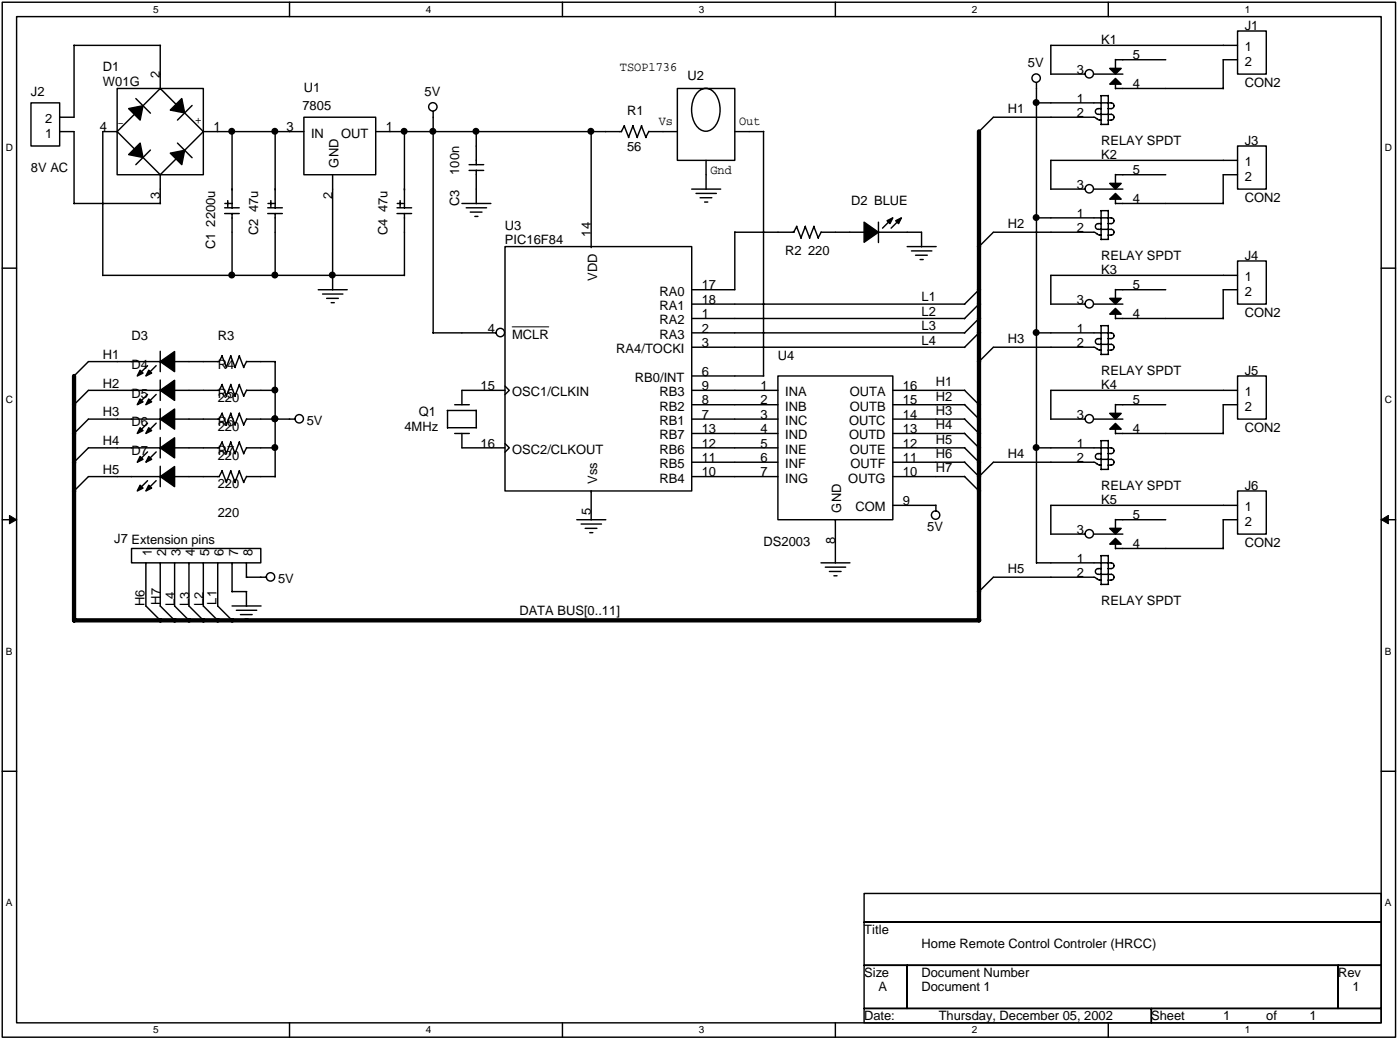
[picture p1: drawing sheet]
<svg xmlns="http://www.w3.org/2000/svg" width="248mm" height="184mm" viewBox="0 0 248 184" stroke-linecap="round" stroke-linejoin="round" font-family="sans-serif">
<path d="M.4 .4h246.4v182.9h-246.4zM2.9 2.9h241.3v177.8h-241.3z" fill="none" stroke="#000" stroke-width=".25"/>
<g fill="#fff">
<path d="M27.1 .6h.9v2h-.9z"/>
<path d="M27.1 181h.9v2h-.9z"/>
</g>
<path d="M51.2 .4v2.5M51.2 180.7v2.6" fill="none" stroke="#000" stroke-width=".25"/>
<g fill="#fff">
<path d="M75.3 .6h1v2h-1z"/>
<path d="M75.3 181h1v2h-1z"/>
</g>
<path d="M99.5 .4v2.5M99.5 180.7v2.6" fill="none" stroke="#000" stroke-width=".25"/>
<g fill="#fff">
<path d="M123.6 .6h1v2h-1z"/>
<path d="M123.6 181h1v2h-1z"/>
</g>
<path d="M147.7 .4v2.5M147.7 180.7v2.6" fill="none" stroke="#000" stroke-width=".25"/>
<g fill="#fff">
<path d="M171.8 .6h1v2h-1z"/>
<path d="M171.8 181h1v2h-1z"/>
</g>
<path d="M196 .4v2.5M196 180.7v2.6" fill="none" stroke="#000" stroke-width=".25"/>
<g fill="#fff">
<path d="M220.1 .6h1v2h-1z"/>
<path d="M220.1 181h1v2h-1z"/>
<path d="M1 25.2h1.3v1.9h-1.3z"/>
<path d="M244.9 25.2h1.2v1.9h-1.2z"/>
<path d="M1 69.6h1.3v2h-1.3z"/>
<path d="M244.9 69.6h1.2v2h-1.2z"/>
</g>
<path d="M.4 47.4h2.5M244.2 47.4h2.6" fill="none" stroke="#000" stroke-width=".25"/>
<g fill="#fff">
<path d="M1 114.1h1.2v1.9h-1.2z"/>
<path d="M244.9 114.1h1.2v1.9h-1.2z"/>
</g>
<path d="M.4 91.8h2.5M244.2 91.8h2.6" fill="none" stroke="#000" stroke-width=".25"/>
<g fill="#000" stroke="#000" stroke-width=".18">
<path d="M1.7 91.1l1.2 .7-1.2 .8z" fill-rule="evenodd"/>
<path d="M244.2 91.8l1.3-.7v1.5z" fill-rule="evenodd"/>
</g>
<g fill="#fff">
<path d="M1 158.5h1.2v2h-1.2z"/>
<path d="M244.9 158.5h1.2v2h-1.2z"/>
</g>
<g fill="none" stroke="#000" stroke-width=".25">
<path d="M5.5 18.2h5.1v7.6h-5.1zM13.1 8v12.7h-2.5M13.1 8h15.3M20.7 15.6h15.3v15.3h-15.3zM24 20l-3.3 3.3M24 17.4l2.6 2.6M28.3 15.6l3.1 3.1M28.3 8v7.6l-3.1 3.1M32.6 19.9l3.4 3.4h17.7M34 18.6l-2.6 2.6M76.6 19.7v39.2M119.8 15.6h10.1v12.7h-10.1z"/>
<path d="M123.4 16.3a1.93 1.93 0 0 1 3.2 .4 4.9 4.9 0 0 1-.8 6.2 2.09 2.09 0 0 1-3.1-1.4 5.1 5.1 0 0 1 .7-5.2zM183.3 14.6v84.9M183.3 18.2h13.2M185.8 13.1h6.1M193.4 13.1h5.2M194.2 19.2h.5M194.2 19.2a.51 .51 0 0 0-.5 .5 .51 .51 0 0 0 .5 .5h2.3M194.7 16.9h1.3M194.7 16.9v5.1M196 16.9v5.1M196.5 18.2a.51 .51 0 0 1 .5 .5 .51 .51 0 0 1-.5 .5h-.6M197.2 10.5v1.6"/>
<path d="M197.2 14.9v.8M197.2 10.6h8.9M197.2 15.6h19.1M218.8 5.5h5.1v7.6h-5.1zM218.8 10.6h-2.5v5.1M218.8 8h-33v5.1M10.6 23.3h2.5v12.7M13.1 36h15.3M24.1 26.6l-3.4-3.3h-2.5v25.4M25.3 27.8l3.1 3.1M26.6 26.5l-2.6 2.6M31.4 25.3l2.6 2.6"/>
<path d="M31.4 27.8l-3.1 3.1v5.1M36 23.2l-3.3 3.4M39.7 36.7h2.6M39.7 37.7h2.6M39.8 36h1M40.3 35.4v1.1M41 33.4h.1M41 23.3v13.5M41 37.7v11M47.3 36.7h2.6M47.3 37.7h2.6M47.4 36h1"/>
<path d="M47.9 35.4v1.1M48.7 33.4h.1M48.7 23.2v13.6M48.7 37.7v11M53.7 20.7h12.7v10.2h-12.7zM58.8 30.9v20.3M66.4 23.3h43.5M70.2 36.7h2.6M70.2 37.7h2.6M70.2 36h1.1M70.8 35.4v1.1M71.5 33.4h.1"/>
<path d="M71.5 23.2v13.6M71.5 37.7v11M81.7 36h5.1M82.4 36.7h3.6M82.9 30.1h2.6M82.9 29.1h2.6M83.2 37.5h2M84 38.2h.5M84.2 23.3v5.8M84.2 30.1v5.9M104.5 23.2v20.4M110.4 22.2l.8 2.1"/>
<path d="M110.4 22.2l-.5 1.1M111.9 22.2l.8 2.1M111.9 22.2l-.8 2.1M113.4 22.2l.8 2.1M113.5 22.2l-.8 2.1M114.7 23.3h5.1M114.7 23.2l-.5 1.1M122.3 33.4h5.1M123.1 34.2h3.6M123.8 34.9h2.1M124.6 35.7h.6M124.9 28.3v5.2"/>
<path d="M129.9 23.3h5.2M135 23.2v43.2M140.9 40l-.6 1M142.4 40l-.8 2.1M143.9 40l-.8 2.1M155.3 39.3v3.6M157.6 38.7l-1.5 1.6M159.1 38.7l-1.5 1.6M183.3 38.5h13.2M185.8 33.4h6.1M193.4 33.4h5.2M193.9 21l-.5-.3h-17.7l-2.6 2.6"/>
<path d="M194 20.9a.65 .65 0 0 0 .7 .3M194.2 39.5h.5M194.2 39.5a.51 .51 0 0 0-.5 .5 .51 .51 0 0 0 .5 .5h2.3M194.7 37.2h1.3M194.7 37.2v5.1M194.7 22h1.3M196 37.2v5.1M196.5 20.2a.51 .51 0 0 1 .5 .5 .51 .51 0 0 1-.5 .5h-.6M196.5 38.5a.51 .51 0 0 1 .5 .5 .51 .51 0 0 1-.5 .5h-.6M197.2 36h19.1M197.2 30.8v1.6M197.2 35.2v.8"/>
<path d="M197.2 30.9h8.9M218.8 25.8h5.1v7.6h-5.1zM218.8 30.9h-2.5v5.1M218.8 28.3h-33v5.2M18.2 48.7h53.3M56.3 51.2h5.1M57 52h3.6M57.8 52.7h2M58.6 53.5h.5M76.6 58.8h11.2M89.3 43.6h33v43.2h-33zM104.5 43.6h.1"/>
<path d="M122.3 56.3h48.3M122.3 58.8h48.3M122.3 53.7h48.3M129.9 41v10.2h-7.6M129.9 41h10.5M140.9 40l.8 2.1M142.4 40l.8 2.1M143.9 40l.8 2.1M145.2 41h7.6M145.2 41l-.5 1.1M155.3 41h7.7v2.6M160.4 43.6h5.1"/>
<path d="M161.2 44.3h3.6M161.9 45.1h2.1M162.7 45.9h.6M173.1 58.8l-2.6 2.6M173.1 51.2l-2.6 2.6M173.1 56.3l-2.6 2.6M173.1 53.7l-2.6 2.6M183.3 58.8h13.2M193.4 53.7h5.2M193.9 41.3l-.5-.3h-17.7l-2.6 2.6M194 41.3a.65 .65 0 0 0 .7 .2M194.2 59.8h.5"/>
<path d="M194.2 59.8a.51 .51 0 0 0-.5 .5 .51 .51 0 0 0 .5 .5h2.3M194.7 57.5h1.3M194.7 57.5v5.2M194.7 42.3h1.3M196 57.5v5.1M196.5 40.5a.51 .51 0 0 1 .5 .5 .51 .51 0 0 1-.5 .5h-.6M196.5 58.8a.51 .51 0 0 1 .5 .5 .51 .51 0 0 1-.5 .5h-.6M197.2 51.2h8.9M197.2 56.3h19.1M197.2 51.2v1.5M197.2 55.5v.8M218.8 46.1h5.1v7.6h-5.1z"/>
<path d="M218.8 51.2h-2.5v5.1M218.8 48.7h-33v5h6.1M26.1 79.9l-1.6 1.5M26.1 74.8l-1.6 1.5M26.1 69.7l-1.6 1.6M26.1 64.6l-1.6 1.6M27.6 79.9l-1.6 1.5M27.6 74.8l-1.6 1.5M27.6 69.7l-1.6 1.6M27.6 64.6l-1.6 1.6M28.3 74.1h-12.7l-2.5 2.5M28.3 69h-12.7l-2.5 2.6"/>
<path d="M28.3 79.1h-12.7l-2.5 2.6M28.3 63.9h-12.7l-2.5 2.6M28.3 62.1v3.6M28.3 67.2v3.6M28.3 72.2v3.6M28.3 77.3v3.6M39.3 62.9l.8 2.1M39.3 68l.8 2M39.3 73l.8 2.1M39.3 78.1l.8 2.1M39.3 73l-.5 1.1h-8M39.3 67.9l-.5 1.1h-8"/>
<path d="M39.3 78.1l-.5 1h-8M39.3 62.8l-.6 1.1h-7.9M40.8 62.9l.8 2.1M40.8 68l.8 2M40.8 73l.8 2.1M40.8 78.1l.8 2.1M40.8 62.8l-.8 2.1M40.8 67.9l-.8 2.1M40.8 73l-.8 2.1M40.8 78.1l-.8 2.1M42.3 62.9l.8 2.1M42.3 68l.8 2"/>
<path d="M42.3 73l.8 2.1M42.3 78.1l.8 2.1M42.3 62.8l-.8 2.1M42.3 67.9l-.8 2.1M42.3 73l-.8 2.1M42.3 78.1l-.8 2.1M43.6 74.1h8.6M43.6 69h5.1M43.6 79.1h5.1M43.6 63.9h5.1M43.6 63.9l-.5 1M43.6 68.9l-.5 1.1"/>
<path d="M43.6 74l-.5 1.1M43.6 79.1l-.5 1.1M48.7 63.9v20.4M79.1 72.5h5.1M79.1 75.6h5.2M79.1 72.5v3.1M80.4 71.5h2.6M80.4 76.6h2.6M81.7 76.6v2.5h7.6M84.2 72.5v3.1M89.3 68.2l.8 .8-.8 .7M89.3 78.4l.8 .7-.8 .8"/>
<path d="M89.3 69h-7.6v2.5M122.3 74.1h15.3M122.3 61.4h48.3M122.3 66.4h12.8M122.3 71.5h15.3M122.3 69h15.3M122.3 79.1h15.3M122.3 76.6h15.3M137.6 66.4h20.3v25.4h-20.3zM157.9 74.1h12.7M157.9 71.5h12.7M157.9 69h12.7"/>
<path d="M157.9 79.1h12.7M157.9 76.6h12.7M170.5 71.5l2.6 2.6M170.5 68.9l2.6 2.6M170.5 74l2.6 2.6M170.5 79.1l2.6 2.6M170.5 76.6l2.6 2.5M183.3 79.1h13.2M185.8 74.1h6.1M193.4 74.1h5.2M193.9 61.6l-.5-.2h-17.7l-2.6 2.5M194 61.6a.65 .65 0 0 0 .7 .3"/>
<path d="M194.7 77.9h1.3M194.7 77.9v5.1M194.7 62.6h1.3M196 77.8v5.1M196.5 60.8a.51 .51 0 0 1 .5 .6 .51 .51 0 0 1-.5 .5h-.6M196.5 79.1a.51 .51 0 0 1 .5 .5 .51 .51 0 0 1-.5 .6h-.6M197.2 71.5h8.9M197.2 76.6h19.1M197.2 71.5v1.5M197.2 75.8v.8M218.8 66.4h5.1v7.7h-5.1zM218.8 71.5h-2.5v5.1"/>
<path d="M218.8 69h-33v5.1M23.3 96.9h22.8v2.6h-22.8zM25.8 99.5h.1M25.8 99.5v7.6M26.1 84.9l-1.6 1.6M27.6 84.9l-1.6 1.6M28.3 99.5h.1M28.3 84.2h-12.7l-2.5 2.6M28.3 82.4v3.6M28.3 99.5v7.6M30.9 99.5h.1M30.9 99.5v7.6"/>
<path d="M33.4 99.5h.1M33.4 99.5v7.6M36 99.5h.1M36 99.5v7.6M38.5 99.5h.1M38.5 99.5v7.6M39.3 83.2l.8 2.1M39.3 83.2l-.5 1h-8M40.8 83.2l.8 2.1M40.8 83.2l-.8 2M41 99.5h.1M41 99.5v5.1"/>
<path d="M42.3 83.2l.8 2.1M42.3 83.2l-.8 2M43.6 99.5h.1M43.6 84.2h5.1M43.6 99.5v2.5M43.6 84.2l-.5 1M102 91.8h5.1M102.8 92.6h3.6M103.5 93.4h2.1M104.3 94.1h.5M104.5 86.8h.1M104.5 86.8v5.1"/>
<path d="M122.3 84.2h15.3M122.3 81.7h15.3M145.2 99.5h5.1M147.7 91.8h.1M147.7 91.8v7.7M157.9 84.2h12.7M157.9 81.7h12.7M157.9 89.3h7.6M165.5 89.3v1M170.5 84.2l2.6 2.6M170.5 81.6l2.6 2.6M183.3 99.5h13.2"/>
<path d="M185.8 94.4h6.1M193.4 94.4h5.2M193.9 82l-.5-.3h-17.7l-2.6 2.6M194 81.9a.65 .65 0 0 0 .7 .3M194.2 80.2h.5M194.2 80.2a.51 .51 0 0 0-.5 .5 .51 .51 0 0 0 .5 .5h2.3M194.7 98.2h1.3M194.7 98.2v5.1M194.7 82.9h1.3M196 98.1v5.2M196.5 81.2a.51 .51 0 0 1 .5 .5 .51 .51 0 0 1-.5 .5h-.6M196.5 99.5a.51 .51 0 0 1 .5 .5 .51 .51 0 0 1-.5 .5h-.6"/>
<path d="M197.2 91.8h8.9M197.2 91.8v1.6M197.2 96.2v.8M197.2 96.9h19.1M218.8 86.8h5.1v7.6h-5.1zM218.8 91.8h-2.5v5.2M218.8 89.3h-33v5.1M25.8 107.1l2.6 2.6M28.3 107.1l2.6 2.6M30.9 107.1l2.6 2.6M33.4 107.1l2.6 2.6M36 107.1l2.5 2.6"/>
<path d="M38.5 107.1l2.6 2.6M41 107.1h5.2M41 104.5h2.6M41.8 107.8h3.6M42.5 108.6h2.1M43.3 109.4h.6M43.6 102h3.5M43.6 104.5v2.6M145.9 100.2h3.6M146.7 101h2M147.5 101.7h.5M193.9 102.3l-.5-.3h-17.7l-2.6 2.6"/>
<path d="M194 102.2a.65 .65 0 0 0 .7 .3M194.2 100.5h.5M194.2 100.5a.51 .51 0 0 0-.5 .5 .51 .51 0 0 0 .5 .5h2.3M194.7 103.3h1.3M196.5 101.5a.51 .51 0 0 1 .5 .5 .51 .51 0 0 1-.5 .5h-.6M.4 136.3h2.5M244.2 136.3h2.6M152.8 157.9h91.4v5.1h-91.4zM152.8 163h91.4v7.6h-91.4zM152.8 170.6h7.6v7.6h-7.6zM152.8 178.2h50.8v2.5h-50.8zM160.4 170.6h76.2v7.6h-76.2z"/>
<path d="M203.6 178.2h40.6v2.5h-40.6zM236.6 170.6h7.6v7.6h-7.6z"/>
<circle cx="76.5" cy="18.9" r=".74"/>
<circle cx="183.2" cy="13.8" r=".74"/>
<circle cx="192.6" cy="13" r=".74"/>
<circle cx="192.6" cy="33.4" r=".74"/>
<circle cx="88.5" cy="58.8" r=".74"/>
<circle cx="192.6" cy="53.7" r=".74"/>
<circle cx="52.9" cy="74" r=".74"/>
<circle cx="192.6" cy="74" r=".74"/>
<circle cx="165.4" cy="91" r=".74"/>
<circle cx="192.6" cy="94.3" r=".74"/>
<circle cx="47.8" cy="101.9" r=".74"/>
</g>
<path d="M90.6 57.8h6.4" fill="none" stroke="#000" stroke-width=".18"/>
<g fill="#000" stroke="#000" stroke-width=".25">
<path d="M22.7 19.2l2.6-.5-.5 2.5z" fill-rule="evenodd"/>
<path d="M30.1 19.4l2-2 .6 2.6z" fill-rule="evenodd"/>
<path d="M196.2 14.9l1-1 1.1 1z" fill-rule="evenodd"/>
<path d="M196.2 12.1h2.1l-1.1 1z" fill-rule="evenodd"/>
<path d="M24.8 25.3l.5 2.5-2.6-.5z" fill-rule="evenodd"/>
<path d="M30.1 27.1l2.6-.5-.6 2.5z" fill-rule="evenodd"/>
<path d="M156.9 39l1-.5-.5 1z" fill-rule="evenodd"/>
<path d="M158.4 39l1-.5-.5 1z" fill-rule="evenodd"/>
<path d="M197.2 34.2l1.1 1h-2.1z" fill-rule="evenodd"/>
<path d="M196.2 32.4h2.1l-1.1 1z" fill-rule="evenodd"/>
<path d="M152.8 39.3l2.5 1.7-2.5 1.8z" fill-rule="evenodd"/>
<path d="M197.2 54.5l1.1 1h-2.1z" fill-rule="evenodd"/>
<path d="M196.2 52.7h2.1l-1.1 1z" fill-rule="evenodd"/>
<path d="M24.8 75.6l.5 .5-1 .5z" fill-rule="evenodd"/>
<path d="M24.8 70.5l.5 .5-1 .5z" fill-rule="evenodd"/>
<path d="M24.8 65.4l.5 .5-1 .5z" fill-rule="evenodd"/>
<path d="M26.3 75.6l.5 .5-1 .5z" fill-rule="evenodd"/>
<path d="M26.3 70.5l.5 .5-1 .5z" fill-rule="evenodd"/>
<path d="M26.3 65.4l.5 .5-1 .5z" fill-rule="evenodd"/>
<path d="M28.3 79.1l2.6-1.7v3.5z" fill-rule="evenodd"/>
<path d="M28.3 74.1l2.6-1.8v3.5z" fill-rule="evenodd"/>
<path d="M28.3 69l2.6-1.8v3.6z" fill-rule="evenodd"/>
<path d="M28.3 63.9l2.6-1.8v3.6z" fill-rule="evenodd"/>
<path d="M197.2 74.8l1.1 1h-2.1z" fill-rule="evenodd"/>
<path d="M196.2 73h2.1l-1.1 1.1z" fill-rule="evenodd"/>
<path d="M24.8 80.7l.5 .5-1 .5z" fill-rule="evenodd"/>
<path d="M24.8 85.7l.5 .5-1 .6z" fill-rule="evenodd"/>
<path d="M26.3 80.7l.5 .5-1 .5z" fill-rule="evenodd"/>
<path d="M26.3 85.7l.5 .5-1 .6z" fill-rule="evenodd"/>
<path d="M28.3 84.2l2.6-1.8v3.6z" fill-rule="evenodd"/>
<path d="M197.2 95.1l1.1 1.1h-2.1z" fill-rule="evenodd"/>
<path d="M196.2 93.4h2.1l-1.1 1z" fill-rule="evenodd"/>
</g>
<path d="M173.1 23.2v86.4M13.1 66.4v43.3M13.1 109.6h160.1" fill="none" stroke="#000" stroke-width=".76"/>
<g fill="#000" stroke="#000" stroke-width=".25">
<circle cx="183.2" cy="18.1" r=".49"/>
<circle cx="41" cy="23.2" r=".49"/>
<circle cx="48.6" cy="23.2" r=".49"/>
<circle cx="71.5" cy="23.2" r=".49"/>
<circle cx="76.5" cy="23.2" r=".49"/>
<circle cx="84.2" cy="23.2" r=".49"/>
<circle cx="104.5" cy="23.2" r=".49"/>
<circle cx="183.2" cy="38.4" r=".49"/>
<circle cx="41" cy="48.6" r=".49"/>
<circle cx="48.6" cy="48.6" r=".49"/>
<circle cx="58.8" cy="48.6" r=".49"/>
<circle cx="183.2" cy="58.8" r=".49"/>
<circle cx="48.6" cy="68.9" r=".49"/>
<circle cx="48.6" cy="74" r=".49"/>
<circle cx="48.6" cy="79.1" r=".49"/>
<circle cx="183.2" cy="79.1" r=".49"/>
</g>
<g font-size="2.3">
<text x="220.1" y="5.3">J1</text>
<text x="181.8" y="11.9">5V</text>
<text x="194.7" y="7.8">K1</text>
<text x="200.3" y="10.5">5</text>
<text x="220.1" y="9.1">1</text>
<text x="220.1" y="11.6">2</text>
<text x="5.5" y="16.9">J2</text>
<text x="18.2" y="12.6">D1</text>
<text x="18.2" y="15.2">W01G</text>
<text x="28.3" y="13.9" transform="rotate(-90 28.3 13.9)">2</text>
<text x="53.7" y="16.2">U1</text>
<text x="75.1" y="16.9">5V</text>
<text x="109.6" y="12.5">TSOP1736</text>
<text x="121.6" y="14.1">U2</text>
<text x="190.4" y="13">3</text>
<text x="200.3" y="15.6">4</text>
<text x="220.1" y="15.4">CON2</text>
<text x="8" y="21.8">2</text>
<text x="17.7" y="23.2">4</text>
<text x="20.7" y="22.4">-</text>
<text x="34.4" y="21.9">+</text>
<text x="37.7" y="23.2">1</text>
<text x="50.7" y="23.2">3</text>
<text x="53.5" y="19.5">7805</text>
<text x="68.2" y="23.2">1</text>
<text x="110.9" y="20.2">R1</text>
<text x="116.5" y="22.1">Vs</text>
<text x="130.7" y="22.1">Out</text>
<text x="178.2" y="20">H1</text>
<text x="190.4" y="18.1">1</text>
<text x="190.4" y="20.7">2</text>
<text x="8" y="24.3">1</text>
<text x="55" y="24.3">IN</text>
<text x="59.9" y="29.6" transform="rotate(-90 59.9 29.6)">GND</text>
<text x="60.3" y="24.3">OUT</text>
<text x="110.9" y="26.6">56</text>
<text x="194.7" y="25.6">RELAY SPDT</text>
<text x="194.7" y="28.1">K2</text>
<text x="220.1" y="25.6">J3</text>
<text x="220.1" y="29.4">1</text>
<text x="5.5" y="30.4">8V AC</text>
<text x="28.3" y="35.2" transform="rotate(-90 28.3 35.2)">3</text>
<text x="58.8" y="35.2" transform="rotate(-90 58.8 35.2)">2</text>
<text x="81.2" y="30.9" transform="rotate(-90 81.2 30.9)">100n</text>
<text x="125.6" y="30.7">Gnd</text>
<text x="190.4" y="33.4">3</text>
<text x="200.3" y="30.8">5</text>
<text x="200.3" y="35.9">4</text>
<text x="220.1" y="35.7">CON2</text>
<text x="220.1" y="31.9">2</text>
<text x="45.6" y="41.5" transform="rotate(-90 45.6 41.5)">C2 47u</text>
<text x="68.5" y="41.5" transform="rotate(-90 68.5 41.5)">C4 47u</text>
<text x="81.2" y="36.5" transform="rotate(-90 81.2 36.5)">C3</text>
<text x="89.3" y="40.6">U3</text>
<text x="104.5" y="41.8" transform="rotate(-90 104.5 41.8)">14</text>
<text x="150.5" y="36.2">D2 BLUE</text>
<text x="178.2" y="40.3">H2</text>
<text x="190.4" y="38.4">1</text>
<text x="190.4" y="41">2</text>
<text x="38" y="44.1" transform="rotate(-90 38 44.1)">C1 2200u</text>
<text x="89.3" y="43.1">PIC16F84</text>
<text x="138.8" y="45.1">R2 220</text>
<text x="194.7" y="45.9">RELAY SPDT</text>
<text x="220.1" y="45.9">J4</text>
<text x="105.6" y="49.7" transform="rotate(-90 105.6 49.7)">VDD</text>
<text x="116.6" y="52.2">RA0</text>
<text x="124.1" y="51.1">17</text>
<text x="124.1" y="53.7">18</text>
<text x="163" y="53.3">L1</text>
<text x="190.4" y="53.7">3</text>
<text x="194.7" y="48.4">K3</text>
<text x="200.3" y="51.1">5</text>
<text x="220.1" y="49.7">1</text>
<text x="220.1" y="52.2">2</text>
<text x="86.2" y="58.8">4</text>
<text x="90.6" y="59.9">MCLR</text>
<text x="116.6" y="57.3">RA2</text>
<text x="116.6" y="59.9">RA3</text>
<text x="116.6" y="54.8">RA1</text>
<text x="124.1" y="56.2">1</text>
<text x="124.1" y="58.8">2</text>
<text x="163" y="55.8">L2</text>
<text x="163" y="58.3">L3</text>
<text x="190.4" y="58.8">1</text>
<text x="200.3" y="56.2">4</text>
<text x="220.1" y="56.1">CON2</text>
<text x="18.2" y="63.4">H1</text>
<text x="23.3" y="65.2">D4</text>
<text x="23.3" y="60.1">D3</text>
<text x="38.5" y="60.1">R3</text>
<text x="38.5" y="65.2">R4</text>
<text x="109" y="62.4">RA4/TOCKI</text>
<text x="124.1" y="61.3">3</text>
<text x="137.6" y="63.7">U4</text>
<text x="163" y="60.9">L4</text>
<text x="178.2" y="60.6">H3</text>
<text x="190.4" y="61.3">2</text>
<text x="18.2" y="68.5">H2</text>
<text x="23.3" y="70.3">D5</text>
<text x="38.5" y="71">220</text>
<text x="38.5" y="70.3">R5</text>
<text x="85" y="68.9">15</text>
<text x="90.6" y="70">OSC1/CLKIN</text>
<text x="112.3" y="67.5">RB0/INT</text>
<text x="116.6" y="70">RB3</text>
<text x="124.1" y="66.4">6</text>
<text x="124.1" y="71.5">8</text>
<text x="124.1" y="68.9">9</text>
<text x="134.5" y="68.9">1</text>
<text x="134.5" y="71.5">2</text>
<text x="138.8" y="70">INA</text>
<text x="150.3" y="70">OUTA</text>
<text x="159.7" y="71.5">15</text>
<text x="159.7" y="68.9">16</text>
<text x="165.5" y="68.2">H1</text>
<text x="165.5" y="70.8">H2</text>
<text x="194.7" y="66.2">RELAY SPDT</text>
<text x="194.7" y="68.8">K4</text>
<text x="200.3" y="71.5">5</text>
<text x="220.1" y="66.2">J5</text>
<text x="220.1" y="70">1</text>
<text x="18.2" y="73.6">H3</text>
<text x="23.3" y="75.4">D6</text>
<text x="38.5" y="76.1">220</text>
<text x="38.5" y="75.4">R6</text>
<text x="54.2" y="75.1">5V</text>
<text x="71.5" y="76.1">4MHz</text>
<text x="74.1" y="73.6">Q1</text>
<text x="116.6" y="75.1">RB1</text>
<text x="116.6" y="72.6">RB2</text>
<text x="116.6" y="77.6">RB7</text>
<text x="124.1" y="74">7</text>
<text x="124.1" y="76.5">13</text>
<text x="134.5" y="74">3</text>
<text x="134.5" y="76.5">4</text>
<text x="138.8" y="72.6">INB</text>
<text x="138.8" y="75.1">INC</text>
<text x="138.8" y="77.6">IND</text>
<text x="150.1" y="77.6">OUTD</text>
<text x="150.1" y="75.1">OUTC</text>
<text x="150.3" y="72.6">OUTB</text>
<text x="159.7" y="76.5">13</text>
<text x="159.7" y="74">14</text>
<text x="165.5" y="73.3">H3</text>
<text x="165.5" y="75.9">H4</text>
<text x="190.4" y="74">3</text>
<text x="200.3" y="76.5">4</text>
<text x="220.1" y="76.4">CON2</text>
<text x="220.1" y="72.6">2</text>
<text x="18.2" y="83.7">H5</text>
<text x="18.2" y="78.7">H4</text>
<text x="23.3" y="80.4">D7</text>
<text x="38.5" y="81.2">220</text>
<text x="38.5" y="80.4">R7</text>
<text x="85" y="79.1">16</text>
<text x="90.6" y="80.2">OSC2/CLKOUT</text>
<text x="116.6" y="82.7">RB5</text>
<text x="116.6" y="80.2">RB6</text>
<text x="124.1" y="81.6">11</text>
<text x="124.1" y="79.1">12</text>
<text x="134.5" y="79.1">5</text>
<text x="134.5" y="81.6">6</text>
<text x="138.8" y="80.2">INE</text>
<text x="138.8" y="82.7">INF</text>
<text x="150.3" y="80.2">OUTE</text>
<text x="150.4" y="82.7">OUTF</text>
<text x="159.7" y="81.6">11</text>
<text x="159.7" y="79.1">12</text>
<text x="165.5" y="83.5">H7</text>
<text x="165.5" y="78.4">H5</text>
<text x="165.5" y="80.9">H6</text>
<text x="178.2" y="80.9">H4</text>
<text x="190.4" y="79.1">1</text>
<text x="190.4" y="81.6">2</text>
<text x="38.5" y="86.3">220</text>
<text x="105.6" y="85.5" transform="rotate(-90 105.6 85.5)">Vss</text>
<text x="116.6" y="85.3">RB4</text>
<text x="124.1" y="84.2">10</text>
<text x="134.5" y="84.2">7</text>
<text x="138.8" y="85.3">ING</text>
<text x="150" y="85.3">OUTG</text>
<text x="159.7" y="89.2">9</text>
<text x="159.7" y="84.2">10</text>
<text x="194.7" y="86.5">RELAY SPDT</text>
<text x="194.7" y="89.1">K5</text>
<text x="220.1" y="86.5">J6</text>
<text x="20.2" y="95.9">J7 Extension pins</text>
<text x="38.5" y="91.4">220</text>
<text x="104.5" y="91.1" transform="rotate(-90 104.5 91.1)">5</text>
<text x="148.8" y="90.6" transform="rotate(-90 148.8 90.6)">GND</text>
<text x="151.3" y="90.3">COM</text>
<text x="164" y="93.9">5V</text>
<text x="190.4" y="94.3">3</text>
<text x="200.3" y="91.8">5</text>
<text x="220.1" y="90.3">1</text>
<text x="220.1" y="92.9">2</text>
<text x="26.8" y="98.2" transform="rotate(-90 26.8 98.2)">1</text>
<text x="29.4" y="98.2" transform="rotate(-90 29.4 98.2)">2</text>
<text x="31.9" y="98.2" transform="rotate(-90 31.9 98.2)">3</text>
<text x="34.5" y="98.2" transform="rotate(-90 34.5 98.2)">4</text>
<text x="37" y="98.2" transform="rotate(-90 37 98.2)">5</text>
<text x="39.5" y="98.2" transform="rotate(-90 39.5 98.2)">6</text>
<text x="42.1" y="98.2" transform="rotate(-90 42.1 98.2)">7</text>
<text x="44.6" y="98.2" transform="rotate(-90 44.6 98.2)">8</text>
<text x="135" y="96.4">DS2003</text>
<text x="147.7" y="96.2" transform="rotate(-90 147.7 96.2)">8</text>
<text x="178.2" y="101.3">H5</text>
<text x="190.4" y="99.4">1</text>
<text x="190.4" y="101.9">2</text>
<text x="200.3" y="96.9">4</text>
<text x="220.1" y="96.7">CON2</text>
<text x="25.6" y="107.1" transform="rotate(-90 25.6 107.1)">H6</text>
<text x="28.4" y="106.8" transform="rotate(-90 28.4 106.8)">H7</text>
<text x="30.9" y="107.1" transform="rotate(-90 30.9 107.1)">L4</text>
<text x="33.5" y="107.1" transform="rotate(-90 33.5 107.1)">L3</text>
<text x="36" y="107.1" transform="rotate(-90 36 107.1)">L2</text>
<text x="38.3" y="106.8" transform="rotate(-90 38.3 106.8)">L1</text>
<text x="49.2" y="103">5V</text>
<text x="194.7" y="106.9">RELAY SPDT</text>
<text x="91.8" y="108.6">DATA BUS[0..11]</text>
<text x="152.8" y="165">Title</text>
<text x="163" y="167.6">Home Remote Control Controler (HRCC)</text>
<text x="152.8" y="172.6">Size</text>
<text x="162.9" y="172.6">Document Number</text>
<text x="236.6" y="172.6">Rev</text>
<text x="155.3" y="175.2">A</text>
<text x="163" y="175.2">Document 1</text>
<text x="239.2" y="175.2">1</text>
<text x="152.8" y="180.3">Date:</text>
<text x="166" y="180.3">Thursday, December 05, 2002</text>
<text x="203.6" y="180.3">Sheet</text>
<text x="216.3" y="180.3">1</text>
<text x="223.9" y="180.3">of</text>
<text x="231.5" y="180.3">1</text>
</g>
<g font-size="1.8">
<text x="27.1" y="2.3">5</text>
<text x="75.3" y="2.3">4</text>
<text x="123.6" y="2.3">3</text>
<text x="171.8" y="2.3">2</text>
<text x="220.1" y="2.3">1</text>
<text x="1" y="26.8">D</text>
<text x="244.9" y="26.8">D</text>
<text x="1" y="71.2">C</text>
<text x="244.9" y="71.2">C</text>
<text x="1" y="115.7">B</text>
<text x="244.9" y="115.7">B</text>
<text x="1" y="160.1">A</text>
<text x="244.9" y="160.1">A</text>
<text x="27.1" y="182.6">5</text>
<text x="75.3" y="182.6">4</text>
<text x="123.6" y="182.6">3</text>
<text x="171.8" y="182.6">2</text>
<text x="220.1" y="182.6">1</text>
</g>
</svg>
